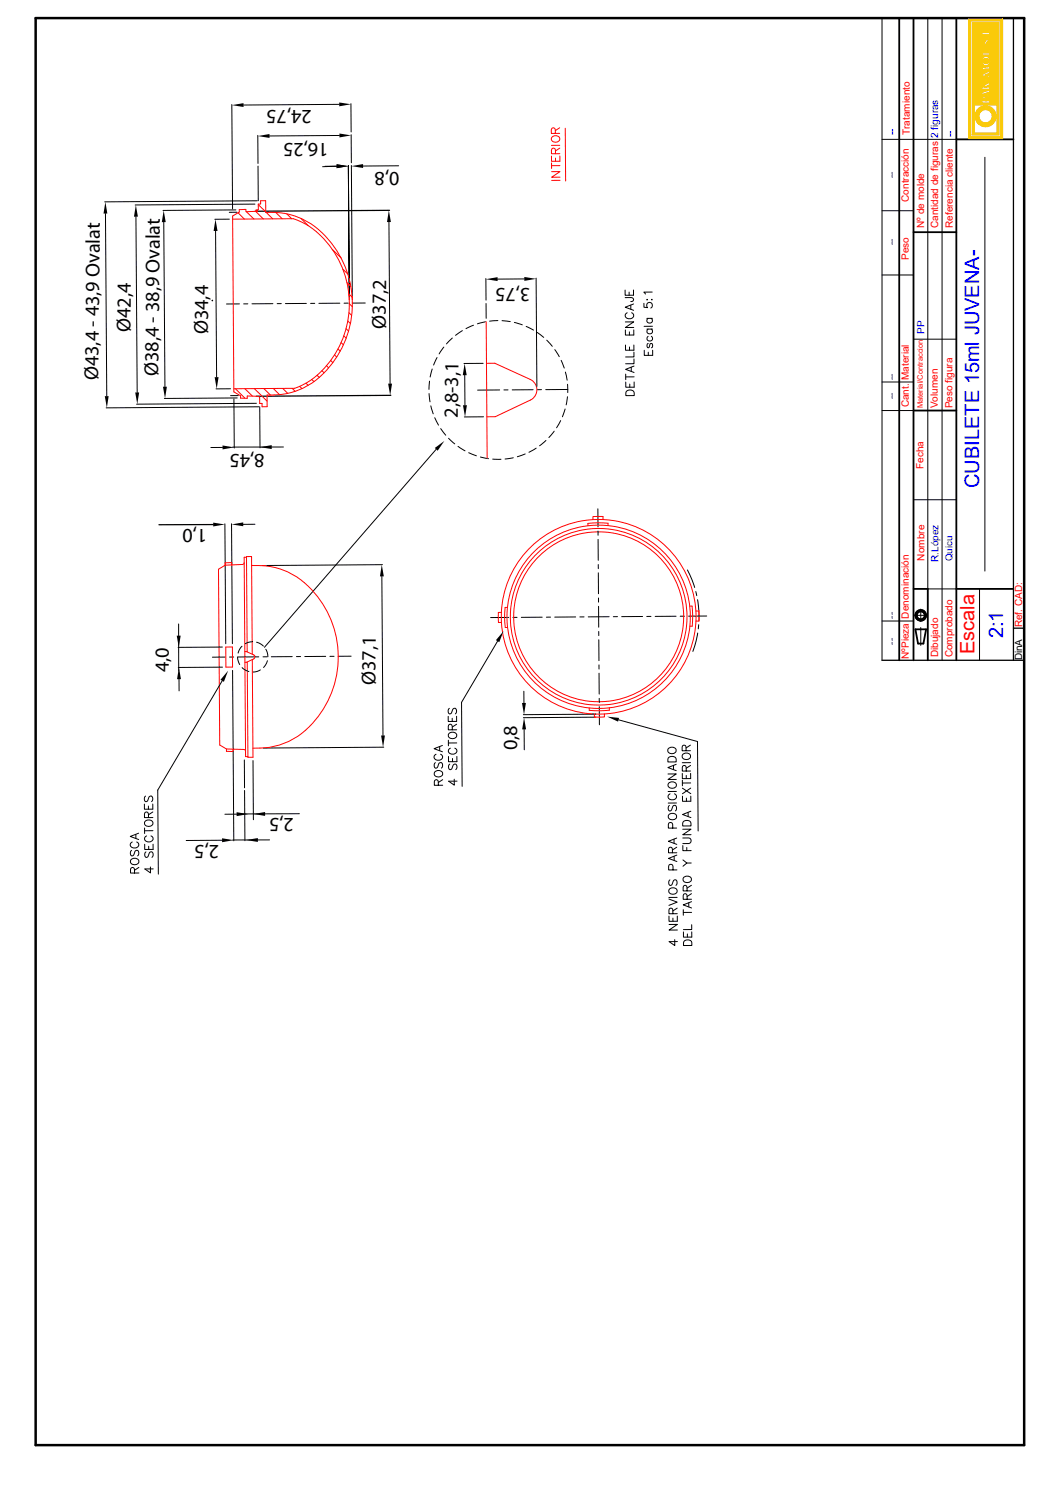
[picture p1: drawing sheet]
<svg xmlns="http://www.w3.org/2000/svg" width="297mm" height="420mm" viewBox="0 0 297 420" stroke-linecap="round" stroke-linejoin="round" font-family="sans-serif">
<!-- layer: Capa 1 -->
<path d="M10 5.1h277v400h-277z" fill="none" stroke="#000" stroke-width=".7"/>
<g fill="none" stroke="#000" stroke-width=".51">
<path d="M252 5.1v180M256 5.1v180M268 5.1v180M268 39.1h16M256 65.1h12M256.5 176.4h3M260 165.1v20M257.3 180.4h1.5"/>
<circle cx="258" cy="172.5" r="1.5"/>
<circle cx="258" cy="172.5" r="1.13"/>
</g>
<path d="M247.2 5.1h39.8v180h-39.8M284 5.1v180M284 176.1h3" fill="none" stroke="#000" stroke-width=".36"/>
<g fill="none" stroke="#000" stroke-width=".28">
<path d="M264 5.1v180M247.2 39.1h20.8M247.2 59.1h8.8M276 44.1v116M247.2 77.1h8.8M256 95.1h12M247.2 107.1h8.8M256 140.1h12M247.2 174.1h8.8M256.3 172.5h3.5M258 170.7v3.5M258 175.9v5"/>
<path d="M260 165.1h8M274.5 165.1v20"/>
</g>
<g fill="#faca0a">
<path d="M271.4 5.3v33.5h9.5v-33.5zM271.9 5.9h8.5v32.4h-8.5z" fill-rule="evenodd"/>
<path d="M272.5 6.4v31.4h7.4v-31.4zM276.8 10.6a.3 .3 0 0 1 .6 0 .3 .3 0 0 1-.6 0zM275.1 9.1h2v-.9h.2v1.6h-2.2zM276.8 7.7a.3 .3 0 0 1 .6 0 .3 .3 0 0 1-.6 0zM273 29.4h6.4v7.9h-6.4zM275.3 27.3a.74 .74 0 0 1 1 0 .74 .74 0 0 1 .1 .9h.9v.7h-2.2zM275.1 25.9l2.2-.7v.7l-.4 .1v.7l.4 .1v.3l-2.2-.7zM275.1 23.3l.7 .6 1.5-.9v.8l-.9 .5 .9 .1v.7h-2.2v-.7h1l-1-.8zM276 22.1h.3v.8h-.3zM275.1 19l2.2-.3v.6l-1.3 .1 1.4 .8v.2l-1.4 .7 1.3 .1v.5l-2.2-.4v-.4l1.5-.7-1.5-.9zM275 17.2a1.3 1.3 0 0 1 2.6 0 1.3 1.3 0 0 1-2.6 0zM275.1 14.8h2v-.9h.2v1.6h-2.2zM275.4 11.3l.4-.2v.3a.4 .4 0 0 0-.5 .3 .4 .4 0 0 0 .4 .5l.2-.3a.8 .8 0 0 1 .8-.8 .8 .8 0 0 1 .8 .8 .8 .8 0 0 1-.9 .8v-.3a.42 .42 0 0 0 .6-.2 .42 .42 0 0 0-.4-.6l-.2 .3a.77 .77 0 0 1-1.2 .7 .77 .77 0 0 1 0-1.3z" fill-rule="evenodd"/>
</g>
<g fill="none" stroke="#faca0a" stroke-width=".36">
<path d="M275.1 11.9h.1M275.1 11.9l.2 .5 .5 .3M275.1 19l2.2-.3v.6l-1.3 .1 1.4 .8v.2l-1.4 .7 1.3 .1v.5l-2.2-.4v-.4l1.5-.7-1.5-.9zM277.2 11.3a.9 .9 0 0 0-1-.1 .9 .9 0 0 0-.4 .9l-.1 .1a.41 .41 0 0 1-.4-.5 .41 .41 0 0 1 .5-.3v-.3l-.4 .2-.3 .6M275.1 23.3l.7 .6 1.5-.9v.8l-.9 .5 .9 .1v.7h-2.2v-.7h1l-1-.8zM275.1 25.9l2.2-.7v.7l-.4 .1v.7l.4 .1v.3l-2.2-.7zM275.3 27.3a.74 .74 0 0 1 1 0 .74 .74 0 0 1 .1 .9h.9v.7h-2.2z"/>
<circle cx="276.2" cy="17" r="1.3"/>
</g>
<circle cx="277.2" cy="11.3" r=".18" fill="#faca0a"/>
<path d="M277.2 11.3l.2 .3a.76 .76 0 0 1-.8 1.1v-.3h.4l.2-.4" fill="none" stroke="#faca0a" stroke-width=".36"/>
<circle cx="277.2" cy="11.9" r=".18" fill="#faca0a"/>
<path d="M276.9 11.6l.3 .3" fill="none" stroke="#faca0a" stroke-width=".36"/>
<circle cx="276.9" cy="11.6" r=".18" fill="#faca0a"/>
<path d="M276.9 11.6l-.7 .9-.4 .2" fill="none" stroke="#faca0a" stroke-width=".36"/>
<path d="M274.2 30.4l.9-.5 1-.2v1a1.89 1.89 0 0 0-1.5 2.9 1.89 1.89 0 0 0 3.2 0 1.89 1.89 0 0 0-1.5-2.9v-1a2.91 2.91 0 0 1 2.6 3.8 2.91 2.91 0 0 1-4.3 1.5 2.91 2.91 0 0 1-.4-4.6z" fill-rule="evenodd" fill="#faca0a"/>
<path d="M274.2 30.4l.9-.5 1-.2v1a1.89 1.89 0 0 0-1.5 2.9 1.89 1.89 0 0 0 3.2 0 1.89 1.89 0 0 0-1.5-2.9v-1a2.91 2.91 0 0 1 2.6 3.8 2.91 2.91 0 0 1-4.3 1.5 2.91 2.91 0 0 1-.4-4.6z" fill="none" stroke="#faca0a" stroke-width=".36"/>
<path d="M275.4 27.8h.7l.1 .4h-.8z" fill-rule="evenodd" fill="#faca0a"/>
<path d="M275.4 27.8h.7l.1 .4h-.8z" fill="none" stroke="#faca0a" stroke-width=".36"/>
<path d="M275.7 26.3l.9-.2v.5z" fill="#faca0a"/>
<path d="M275.7 26.3l.9-.2v.5z" fill="none" stroke="#faca0a" stroke-width=".36"/>
<path d="M275.5 16.7a.92 .92 0 0 1 1.1-.3 .92 .92 0 0 1 .5 1 .9 .9 0 0 1-1.1 .4 .9 .9 0 0 1-.5-1.1z" fill-rule="evenodd" fill="#faca0a"/>
<g fill="none" stroke="#faca0a" stroke-width=".36">
<path d="M271.4 5.3h9.5v33.5h-9.5zM271.9 5.9h8.5v32.4h-8.5zM272.5 6.4h7.4v31.4h-7.4zM275.1 9.1h2v-.9h.2v1.6h-2.2zM275.1 14.8h2v-.9h.2v1.6h-2.2zM275.5 16.7a.92 .92 0 0 1 1.1-.3 .92 .92 0 0 1 .5 1 .9 .9 0 0 1-1.1 .4 .9 .9 0 0 1-.5-1.1zM273 29.4h6.4v7.9h-6.4zM276 22.1h.3v.8h-.3z"/>
<circle cx="277.1" cy="7.7" r=".29"/>
<circle cx="277.1" cy="10.6" r=".29"/>
</g>
<g fill="none" stroke="#000" stroke-width=".28">
<path d="M247.2 5.1v180M260 5.1v160M65 29.3l.2 29.3M72.2 37.9l.1 7.9M95.1 29.3l-26.9 .1M95.1 38l-19.6 .1M98.3 29.1l.1 7.9M98.4 37.8l.1 7.8M29.6 59.9l.3 51.1M66.1 58.8l-20.4 .2M66.4 59.5h-2.2M71.4 57.2l-33.5 .2"/>
<path d="M72.1 56.3l-42.8 .3M72.3 46.6l.1 9.7M91.1 46.6h3.2l-3.9 .1M98.5 46.4l.2 37.6M111.7 46.5h-10M38.1 60.7l.3 49.3M45.9 62.3l.3 46.1M60.4 64.7l.3 41M64.3 61.4l-4.1 .1M109 62.2l.3 45.3M136.2 78.1v6M146.9 78.2h-7.5"/>
<path d="M150.2 78l.2 30.3M59.5 84.1l.1 .1h-.2M67.1 85.2h-3.6M69.4 85.2h-1.1M76.5 85.1l-5.9 .1M78.8 85.1h-1.1M85.8 85l-5.8 .1M88.2 85h-1.2M95.2 85h-5.8M97.6 85h-1.2M97.9 83.1l-.3-36.7 .3 37.6M102.4 84.9l-3.7 .1"/>
<path d="M124.4 97.3l-1.3 1.9M126.7 94.8l-1.6 1.6M129.6 92.7l-1.9 1.3M132.7 91.2l-2.1 .9M136.1 90.2l-2.3 .6M136.2 85.1v4.1M139.5 89.9l-2.3 .1M140.7 89.9l2.3 .2M144.1 90.4l2.3 .7M147.4 91.5l2.1 1M150.5 93.2l1.9 1.4M153.2 95.3l1.6 1.8"/>
<path d="M155.5 98l1.2 2M175.2 83.4l2.1 .1 .2 .3-.1 .5-.6 .2M175.2 90.2h2.4l-2.4 1.6h2.4M176.3 81.9v.9M176.4 93v.9M176.4 97.3v.9M176.8 85.5v1.1M177 87.7a.86 .86 0 0 1 .6 .9 .86 .86 0 0 1-.9 .7 1.02 1.02 0 0 1-1.1-.2 1.02 1.02 0 0 1-.3-1.1l.5-.3M177.5 81.3v1.4l-2.3 .1v-1.5M177.5 85.2l-2.3 .9 2.4 .9M177.6 92.5v1.4h-2.3l-.1-1.4M177.6 96.7v1.5h-2.3v-1.5"/>
<path d="M177.6 98.7l.1 1.3-2.4 .1M180.4 85l.1 1.1 1 .1a.83 .83 0 0 1-.1-1.2 .83 .83 0 0 1 1.3 .1 .83 .83 0 0 1-.3 1.2M181.3 83.9v.2zM181.6 96.3a.7 .7 0 0 0 .1 1.2l.3-.3 .2-.8 .3-.1a.7 .7 0 0 1 0 1.2M181.7 98.7v.9M182.5 89.2l.3 .7a.81 .81 0 0 1-.8 .7 .81 .81 0 0 1-.7-.6l.3-.8M182.5 92.2l.4 .8a.81 .81 0 0 1-.8 .6 .81 .81 0 0 1-.8-.6l.3-.8M182.5 94.2l.4 .8a.81 .81 0 0 1-.8 .6 .81 .81 0 0 1-.8-.6l.3-.7M182.6 84h.2zM182.8 81.9h-2.4l.5 .5M182.8 89.2h-1.5M182.8 91.5h-2.3"/>
<path d="M182.8 92.2h-1.5M182.9 98.2v1.4h-2.4v-1.4M64.6 109h-4.1M65.5 111.8l.1 13.8M66.5 111.5l-20.4 .2M66.8 110.9h-2.2M71.8 113l-33.5 .3M72.5 114l-42.7 .3M72.8 114l.1 11.5M120.2 110.3l.3 2.3M120.4 106.8l-.2 2.3M120.7 113.8l.7 2.2"/>
<path d="M121.1 103.4l-.6 2.3M121.8 117.1l1.1 2.1M122.5 100.2l-1 2.1M130.2 105.2l.1 8.4M135.4 101.8l-5.4 .1M135.5 116.8l-5.4 .1M140 109.3h-6.2M142.4 109.3h-1.2M149.4 109.2l-5.9 .1M151.7 109.2h-1.1M157.1 117.9l-1.1 2M157.3 101l.8 2.2"/>
<path d="M158.4 114.6l-.8 2.2M158.4 104.3l.5 2.3M159 111.2l-.3 2.3M159 107.7l.1 2.3M159.1 109.2h-6.2M175.3 104.9v1.5M175.7 109.5l1.1-.2 .6 .2 .3 .6v.8h-2.3v-.8zM176.5 107.6v.9M176.9 102.9v1.2M177.7 100.6v1.3l-2.4 .1M177.7 102.6l-2.4 .9 2.4 .9M177.7 105.6h-2.4"/>
<path d="M177.7 107.1v1.4h-2.3v-1.4M247.2 115.1h8.8M62.4 125.4h-3.3M79.4 125.3h-14.2M122.2 125.9l-48.1 55.5M123.5 120.1l1.4 1.9M125.7 122.8l1.7 1.6M128.3 125.1l2 1.3M131.3 126.9l2.2 .9M134.6 128.1l2.3 .5M138.1 128.7h2.3M143.8 128.3l-2.3 .4"/>
<path d="M147.2 127.2l-2.2 .8M150.3 125.6l-2.1 1.2M153 123.5l-1.8 1.5M155.3 120.9l-1.5 1.7M63 146.8l.3 33.6M64.9 146.8l.2 33.6M71.4 146.9l-3.2 .1M107.2 158.3l-33.8 .2M167.5 142.6l.1 5.1M167.6 148.9v1.1M167.6 151.2v5.9M167.7 158.2v1.2"/>
<path d="M192.6 159.8l2.1 4.9M50.1 174.9v13.2M70.8 179.9h.1M70.8 179.9l-1.2 .1-.9 .5M107 161.6l.3 44.6M139.4 179.7l-10.1 17.2 .2 23.5M142.6 173.1h-5.1M144.9 173l-1.2 .1M151.9 173h-5.8M154.3 173h-1.2M161.3 172.9l-5.8 .1M163.7 172.9h-1.2"/>
<path d="M167.7 160.6v5.8M167.7 167.6v1.2M167.7 169.9l.1 5.9M167.8 177v1.2M167.8 179.3v5.9M170.7 172.9h-5.9M173 172.8l-1.1 .1M180.1 172.8h-5.9M182.4 172.8h-1.2M189.4 172.7l-5.8 .1M191.8 172.7h-1.2M195 165.8l.3 1.2"/>
<path d="M195.5 168.1l.4 3.7v2.1M195.5 177.4l-1.3 5.2M195.8 175.1l-.1 1.2M198 172.7h-5M50.2 190.4v3.2M62.3 190.8l-18.1 30.7 .2 23.5M62.3 181.4l-12.4 .1M62.4 187l-12.5 .1M63.1 184.2h-3.6M65.2 187.9l.3 47.8M65.5 184.2h-1.2M66.6 184.2l.6 2.1"/>
<path d="M67.8 181.1l-.6 .7-.5 1.3M67.9 187.1l.7 .6 1.1 .5M71.9 180l1.2 .5 .7 .6M72.5 184.1l-5.8 .1M73 187.8l-.9 .4-1.2 .2M74.5 182l.4 .9 .2 1.2M74.9 184.1h-1.2M74.9 185.2l-.5 1.2-.6 .7M81.9 184l-5.9 .1M84.2 184h-1.1M91.3 184h-5.9M93.6 184h-1.1"/>
<path d="M98.4 183.9l-3.6 .1M125.9 198.5a.88 .88 0 0 0-.4 .9 .88 .88 0 0 0 .6 .7l.4-.2 .4-1.1 .7-.3a1.03 1.03 0 0 1 0 1.6M146.8 193.8v3.2M167.8 186.4l.1 1.1M167.9 188.7v5.9M167.9 195.7v1.2M167.9 198.1l.1 5.1M68.5 213v7.8M70.9 213.2l.1 16.6M107.5 209.4l-33.7 .3M121.8 216.4a1.25 1.25 0 0 1 1.3-.4 1.25 1.25 0 0 1 .9 1.1 1.23 1.23 0 0 1-1.3 .7 1.23 1.23 0 0 1-1-1.1zM122 213.8a.87 .87 0 0 0-.4 .8 .87 .87 0 0 0 .6 .7l.4-.2 .4-1.1a.57 .57 0 0 1 .9 0 1.07 1.07 0 0 1-.2 1.3"/>
<path d="M123.2 209.3v1.1M123.4 211.4a.86 .86 0 0 1 .6 1 .86 .86 0 0 1-.9 .7 1.02 1.02 0 0 1-1.1-.2 1.02 1.02 0 0 1-.2-1.1l.4-.4M124 208.9l-2.4 1 2.4 .8M124.1 218.5l-1.3 .8M125.6 207.5l.1 1.5M126 205.5a1.22 1.22 0 0 1 1.3-.2 1.22 1.22 0 0 1 .7 1 1.23 1.23 0 0 1-1.4 .8 1.23 1.23 0 0 1-1-1.2zM126 214.2a.87 .87 0 0 0-.3 .8 .87 .87 0 0 0 .6 .7l.3-.2 .4-1.1a.56 .56 0 0 1 .9 0 1.03 1.03 0 0 1-.2 1.3M126.7 201.3v.9M126.8 212.6v.9M127.3 218.4v1.7l-1.6-1.1h2.4M127.4 209.7a.86 .86 0 0 1 .6 1 .86 .86 0 0 1-.9 .7 1.02 1.02 0 0 1-1.1-.2 1.02 1.02 0 0 1-.2-1.2l.4-.3M127.9 200.8l.1 1.4h-2.4v-1.4"/>
<path d="M128 203l-1.3 .8M128 204.6h-2.4v-1l.5-.6 .5 .2 .1 1.4M128 208.2l-2.4 .1M128 212v1.5h-2.3v-1.5M146.9 204.4v5.8M167 200.2l-20.3 .1M167 201l-20.3 .2M173.3 201.8l22.2 6 .1 25.1M187.2 216.9h2.3l-2.3 1.6h2.3M187.2 209.9a1.24 1.24 0 0 1 1.4-.4 1.24 1.24 0 0 1 .9 1.1 1.22 1.22 0 0 1-1.4 .7 1.22 1.22 0 0 1-1-1.2zM187.3 219.6a1.24 1.24 0 0 1 1.4-.4 1.24 1.24 0 0 1 .8 1.1 1.22 1.22 0 0 1-1.3 .7 1.22 1.22 0 0 1-1-1.2zM187.5 212.2l1.1-.2a.92 .92 0 0 1 .9 .8v.8h-2.3v-.8z"/>
<path d="M188.7 214.6v1.1M189.5 214.2l-2.3 .9 2.3 .9M191.2 218.7v1.6M191.3 211.5a1.24 1.24 0 0 1 1.3-.4 1.24 1.24 0 0 1 .9 1.1 1.22 1.22 0 0 1-1.3 .7 1.22 1.22 0 0 1-1-1.1zM192.3 217.4v.8M193.5 208.9l-1.2 .7M193.5 210.4h-2.3l-.1-1 .3-.4 .4-.1 .3 .2 .2 1.3M193.5 213.8h-2.3M193.5 214.5l-1.2 .8M193.5 216.1h-2.3v-1l.2-.4 .4-.1 .4 .2 .1 1.3M193.5 216.8v1.4h-2.3v-1.4M193.5 219.5h-2.3"/>
<path d="M36.9 238.4a.87 .87 0 0 0-.4 .8 .87 .87 0 0 0 .6 .7l.3-.2 .5-1.1a.57 .57 0 0 1 .9 0 1.07 1.07 0 0 1-.2 1.3M38.1 233.9v1.1M38.3 236a.86 .86 0 0 1 .6 1 .86 .86 0 0 1-.9 .7 1.02 1.02 0 0 1-1.1-.2 1.02 1.02 0 0 1-.3-1.1l.5-.4M38.8 233.5l-2.3 .9 2.4 .9M40.5 232.1v1.5M40.8 223.1a.88 .88 0 0 0-.4 .9 .88 .88 0 0 0 .6 .7l.3-.2 .5-1.1 .7-.3a1.03 1.03 0 0 1 0 1.6M40.8 230.1a1.22 1.22 0 0 1 1.3-.2 1.22 1.22 0 0 1 .8 1 1.23 1.23 0 0 1-1.4 .8 1.23 1.23 0 0 1-1-1.2zM40.9 238.8a.87 .87 0 0 0-.4 .8 .87 .87 0 0 0 .6 .7l.4-.2 .4-1.1a.56 .56 0 0 1 .9 0 1.03 1.03 0 0 1-.2 1.3M41.6 225.9v.9M41.7 237.2v.9M42.3 234.3a.86 .86 0 0 1 .6 1 .86 .86 0 0 1-.9 .7 1.02 1.02 0 0 1-1.1-.2 1.02 1.02 0 0 1-.3-1.2l.5-.3M42.8 225.4v1.4h-2.3v-1.4"/>
<path d="M42.8 227.6l-1.2 .8M42.8 229.2h-2.3v-1l.2-.5 .5-.1 .3 .2 .1 1.4M42.9 232.8l-2.4 .1M42.9 236.6v1.5h-2.3l-.1-1.5M62.2 235.5l-10 .1M66.3 228.2h-3.3M68.5 221.6l.1 14.1M75.5 235.4h-10.3M83.9 228.1h-16.3M124.1 220.1h-2.4v-1l.4-.6 .6 .3 .1 1.3M187.6 225.7a.88 .88 0 0 0-.4 .9 .88 .88 0 0 0 .6 .7l.3-.2 .6-1.3 .6-.1a1.08 1.08 0 0 1 0 1.6M187.6 228.2a1.2 1.2 0 0 1 1.3-.2 1.2 1.2 0 0 1 .7 1.1 1.21 1.21 0 0 1-1.3 .7 1.21 1.21 0 0 1-1-1.2z"/>
<path d="M188.9 235.2v1.1M189 222.5a.86 .86 0 0 1 .6 1 .86 .86 0 0 1-.9 .7 1.01 1.01 0 0 1-1.2-.2 1.01 1.01 0 0 1-.2-1.2l.5-.3M189.5 221.8l-2.3 .1M189.6 225.1h-2.4M189.6 232.1h-2.3v-1a.62 .62 0 0 1 .6-.6 .62 .62 0 0 1 .6 .6v1M189.6 234.9l-2.3 .9 2.3 .9M189.7 237.5l-1.3 .7M189.7 239h-2.4v-1l.2-.4 .5-.1 .3 .2 .1 1.3M189.7 239.7l-2.4 .9 2.4 .9M191.2 220.9l2.4 1.6M191.3 232.4h2.3l-2.3 1.6h2.4M191.3 234.9h1.7a.79 .79 0 0 1 .7 .8 .79 .79 0 0 1-.7 .7l-1.7 .1"/>
<path d="M191.3 237l.1 1.4h2.3M191.6 230.2l1.1-.2a.91 .91 0 0 1 .9 .7v.8h-2.3v-.7zM192.4 223.7v.9M192.4 237.5l.1 .9M192.8 227.7v1.1M193.6 220.9l-2.4 1.6M193.6 223.1v1.5h-2.3l-.1-1.4M193.6 227.4l-2.3 .9 2.3 .9M36.7 241a1.25 1.25 0 0 1 1.3-.4 1.25 1.25 0 0 1 .9 1.1 1.23 1.23 0 0 1-1.3 .7 1.23 1.23 0 0 1-1-1.1zM38.9 243.1l-1.2 .8M38.9 244.7h-2.3v-1l.4-.6 .6 .3 .1 1.3M42.2 243v1.7l-1.6-1.1 2.3-.1"/>
<path d="M187.4 252l2.4 .9-2.4 .9M187.5 259.1h2.3l-2.3 1.6h2.3M187.7 246.6a.88 .88 0 0 0-.3 .9 .88 .88 0 0 0 .6 .7l.3-.2 .4-1.2 .7-.2a1.08 1.08 0 0 1 0 1.6M187.7 249.1a1.2 1.2 0 0 1 1.3-.2 1.2 1.2 0 0 1 .7 1.1 1.22 1.22 0 0 1-1.3 .7 1.22 1.22 0 0 1-1-1.2zM188.6 257.3v.9M188.9 240v1.1M189.7 243.8h-2.3v-1l.4-.5a.61 .61 0 0 1 .8 .5v1M189.8 251.5h-2.4M189.8 254.5l-1.2 .8M189.8 256.1h-2.3v-1l.2-.4 .4-.1 .3 .2 .2 1.3M189.8 256.8v1.4h-2.3v-1.4M191.4 241l1.1 .9-1.1 .9"/>
<path d="M191.5 255v1.5M191.5 246a1.24 1.24 0 0 1 1.4-.4 1.24 1.24 0 0 1 .8 1.1 1.22 1.22 0 0 1-1.3 .7 1.22 1.22 0 0 1-1-1.1zM193 253.1v1.1M193.7 241.9h-1.2M193.8 248.1l-1.3 .8M193.8 249.7h-2.4v-1l.5-.5 .5 .2 .1 1.3M193.8 250.5l-1.3 .8M193.8 252.1h-2.3l-.1-1 .3-.5 .4-.1 .3 .2 .2 1.4M193.8 252.7l-2.3 .9 2.3 .9M193.8 255.7l-2.3 .1M193.8 259.2v1.3l-2.3 .1M189.1 263.4v1.6l-1.6-1.1h2.3"/>
<path d="M191.9 263.7l1.1-.3a.91 .91 0 0 1 .9 .8v.8h-2.4v-.8zM192.6 261.8v.9M193.8 261.2l.1 1.5h-2.4v-1.5"/>
</g>
<path d="M256 115.1h12M256 165.1h4M256.5 176.4l.8 4M259.5 176.4l-.7 4M268 165.1h16" fill="none" stroke="#000" stroke-width=".51"/>
<g fill="#000">
<path d="M65 29.5l3.2-.6v1.1zM72.2 38.1l3.3-.5v1.1zM95.1 28.7l3.2 .5-3.2 .6zM95.1 37.4l3.3 .5-3.3 .6zM29.5 56.6l.6 3.3h-1.1zM94.3 46l3.3 .6-3.3 .5zM98.5 46.6l3.2-.6 .1 1.1zM38.1 57.4l.5 3.3h-1.1zM45.9 59l.5 3.3h-1.1zM60.4 61.5l.6 3.2h-1.1zM109 59l.5 3.2h-1.1zM136.2 78.3l3.2-.6v1.1z"/>
<path d="M146.9 77.6l3.3 .6-3.3 .5zM29.4 111h1l-.5 3.3zM37.9 110h1.1l-.5 3.3zM45.7 108.4h1.1l-.6 3.3zM60.1 105.7h1.2l-.6 3.3zM108.8 107.5h1.1l-.6 3.3zM130.2 101.9l.6 3.3h-1.1zM129.7 113.6h1.1l-.5 3.3zM62.4 124.9l3.2 .5-3.2 .6zM72.9 125.3l3.2-.5v1.1zM121.8 125.6l2.7-2-1.9 2.7zM59.7 146.5l3.3 .5-3.3 .6z"/>
<path d="M64.9 147l3.3-.6v1.1zM49.5 178.2h1.1l-.5 3.3zM107 158.3l.6 3.3h-1.1zM141.1 176.9l-1.2 3.1-.9-.6zM50.1 187.1l.6 3.3h-1.1zM63.9 188l-1.2 3.1-.9-.6zM146.3 197h1.1l-.6 3.3zM106.8 206.2l1.1-.1-.6 3.3zM146.9 201.2l.5 3.2h-1.1zM170.2 200.9l3.3 .3-.3 1.1zM62.2 235l3.3 .5-3.3 .6zM66.3 227.7l3.3 .5-3.3 .6z"/>
<path d="M69 235.5l3.3-.6v1.1zM71 228.2l3.3-.6v1.1z"/>
</g>
<g fill="none" stroke="#f00" stroke-width=".28">
<path d="M154.6 38.5a1.24 1.24 0 0 1 1.4-.4 1.24 1.24 0 0 1 .9 1.1 1.23 1.23 0 0 1-1.4 .7 1.23 1.23 0 0 1-1-1.2zM156.8 35.8l-1.2 .8M156.8 37.4h-2.3v-1l.2-.5 .5-.1 .3 .2 .1 1.4M158.4 35.9l.1 14.8M66.7 59.6l1.8 1.8M69 59.3l2.1 2.1M71.6 59.2l2.2 2.2M72.4 57.4l2.1 2M74.6 59.5l1.8 1.8M77.3 59.6l1.8 1.7M80.4 59.9l1.3 1.4M154.6 45.7v1.5"/>
<path d="M154.6 48.1h2.3l-2.3 1.6h2.3M155.7 44.3v.9M156.9 40.7h-2.4M156.9 41.5l-1.2 .8M156.9 43.1h-2.4v-1l.3-.5 .4-.1 .3 .2 .2 1.4M156.9 43.7v1.5h-2.4v-1.4M156.9 46.4h-2.3M156.9 50.6h-2.3M65.2 60.6l1.9-1.2-.1-.6 1.9-.1v.6l3.2-.1 .2-.1-.6-.2 .7-.2v-1.5h.6v-.9h1.4l.1 3.2a21.1 21.1 0 0 1 19.6 10.3 27.3 27.3 0 0 1-8.1 38.4 20.3 20.3 0 0 1-11.2 2.5l.1 3.3h-1.5v-.9h-.6l-.1-1.7-.2-.3-3.2-.1v.6h-1.9v-.7l-1.9-1.1zM65.2 61.4l17-.1a24.4 24.4 0 0 1 14.7 16.6 26.2 26.2 0 0 1-12.1 30l-2.2 .9-17.1 .2M84.3 61.2l2.1 2.1M93.1 69.9l2.5 2.4"/>
<path d="M96.1 75.4l1.4 1.4M97.2 79.2l1.1 1.1M93.7 99.5l.7 .6M94.7 97.8l.6 .6M95.6 96l.6 .7M96.3 94.1l.7 .7M97 92.1l.7 .7M97.5 90l.7 .7M97.7 82.4l1 .9M97.8 87.7l.8 .7M97.9 85.1l.8 .9M136.2 90.2l.3 38.3"/>
<path d="M66 109l2.6 2.5M68.6 108.9l2.1 2.1M71.3 108.9l3.5 3.5M72.8 113v.1M73.9 108.9l1.9 1.8M76.6 108.9l1.7 1.7M79.2 108.9l1.4 1.4M81.9 108.8l.8 .9M84 108.3l.6 .6M85.8 107.4l.6 .6M87.4 106.4l.6 .6M88.8 105.2l.7 .6"/>
<path d="M90.2 103.9l.6 .6M91.5 102.5l.6 .6M92.7 101l.6 .6M136.3 101.8h2.4l9.9 4.5a3.2 3.2 0 0 1 1.9 2.9 3.2 3.2 0 0 1-1.9 2.9l-9.8 4.7h-2.4M63.1 158.4l-1.9 1.2 .4 49.2 1.9 1.1v.7h1.8v-.6M65 158.3l-.1-.6-1.8 .1v.6M68.4 157.7l-.4 .5-4.9 .2M69.1 156.2h-.7l.4 55.9h.7M70.5 158.5a21.1 21.1 0 0 1 19.6 10.3 27.3 27.3 0 0 1-8.1 38.4 20.6 20.6 0 0 1-11.1 2.5M169 145.6v-.8h-1.4h-1.4v.8M170.4 147.3v-.6l-2.8-.2-2.8 .2v.7M140.5 171.7h-.8l-.1 1.4 .1 1.4h.8"/>
<path d="M142.2 170.2l-.6 .1-.2 2.8 .2 2.8h.6M193.3 169.9h.6l.2 2.8-.1 2.8h-.7M195 171.3h.9v1.4v1.4h-.9M63.3 181.4l1.8-.1 .1 5.7h-1.9zM68.6 182.6h.5l2 .9 .3 .6-.3 .6-2 .9h-.5M69.3 182.7l-.2-26.7h1.4l.2 27.4M70.7 184.9l.2 27.4h-1.4l-.2-26.7M170.8 198.4v.7l-2.9 .1-2.8-.1v-.7M63.5 209.9l4.8 .2 .5 .5M169.4 200.1v.9h-1.4h-1.4v-.9"/>
<circle cx="167.8" cy="172.9" r="24.8"/>
<circle cx="167.8" cy="172.9" r="23.8"/>
<circle cx="167.8" cy="172.9" r="27.3"/>
<circle cx="167.8" cy="172.9" r="25.7"/>
</g>
<path d="M109.2 59l-37.7 .2M109.5 110.8l-37.7 .3M59.7 147l-15.2 .1" fill="none" stroke="#000" stroke-width=".35"/>
<g font-size="5.6">
<text x="87.4" y="30.8" transform="rotate(-180 87.4 30.8)">24,75</text>
<text x="92.1" y="40" transform="rotate(-180 92.1 40)">16,25</text>
<text x="111.9" y="48.1" transform="rotate(-180 111.9 48.1)">0,8</text>
<text x="148.6" y="80.8" transform="rotate(-180 148.6 80.8)">3,75</text>
<text x="36.6" y="93" transform="rotate(-89 36.6 93)">Ø42,4</text>
<text x="58.3" y="93.7" transform="rotate(-89 58.3 93.7)">Ø34,4</text>
<text x="108.1" y="92.1" transform="rotate(-89 108.1 92.1)">Ø37,2</text>
<text x="27.5" y="106.6" transform="rotate(-89 27.5 106.6)">Ø43,4 - 43,9 Ovalat</text>
<text x="44.4" y="105.4" transform="rotate(-89 44.4 105.4)">Ø38,4 - 38,9 Ovalat</text>
<text x="128.3" y="117.1" transform="rotate(-89 128.3 117.1)">2,8-3,1</text>
<text x="74.1" y="127.3" transform="rotate(-180 74.1 127.3)">8,45</text>
<text x="58.1" y="148.4" transform="rotate(-180 58.1 148.4)">1,0</text>
<text x="47.3" y="188.5" transform="rotate(-89 47.3 188.5)">4,0</text>
<text x="105.2" y="192" transform="rotate(-89 105.2 192)">Ø37,1</text>
<text x="144.9" y="210.3" transform="rotate(-89 144.9 210.3)">0,8</text>
<text x="82.4" y="229.3" transform="rotate(-180 82.4 229.3)">2,5</text>
<text x="61.4" y="236.8" transform="rotate(-180 61.4 236.8)">2,5</text>
</g>
<g font-size="5.6" fill="#00f">
<text x="274.4" y="136.8" transform="rotate(-90 274.4 136.8)">CUBILETE 15ml JUVENA-</text>
<text x="281.2" y="178.9" transform="rotate(-90 281.2 178.9)">2:1</text>
</g>
<text font-size="5.6" fill="#f00" x="273" y="183.4" transform="rotate(-90 273 183.4)">Escala</text>
<g font-size="2.8" fill="#00f">
<text x="250.8" y="37.9" transform="rotate(-90 250.8 37.9)">--</text>
<text x="262.9" y="38.6" transform="rotate(-90 262.9 38.6)">2 figuras</text>
<text x="267.1" y="38.5" transform="rotate(-90 267.1 38.5)">--</text>
<text x="250.7" y="49.9" transform="rotate(-90 250.7 49.9)">--</text>
<text x="250.7" y="68.8" transform="rotate(-90 250.7 68.8)">--</text>
<text x="259" y="93.5" transform="rotate(-90 259 93.5)">PP</text>
<text x="250.7" y="106.5" transform="rotate(-90 250.7 106.5)">--</text>
<text x="250.7" y="111.8" transform="rotate(-90 250.7 111.8)">--</text>
<text x="263" y="157.5" transform="rotate(-90 263 157.5)">R.López</text>
<text x="250.7" y="173.4" transform="rotate(-90 250.7 173.4)">--</text>
<text x="250.7" y="180.7" transform="rotate(-90 250.7 180.7)">--</text>
</g>
<g font-size="2.8" fill="#f00">
<text x="254.9" y="37.9" transform="rotate(-90 254.9 37.9)">Tratamiento</text>
<text x="254.7" y="56.5" transform="rotate(-90 254.7 56.5)">Contracción</text>
<text x="259" y="63.9" transform="rotate(-90 259 63.9)">Nº de molde</text>
<text x="262.9" y="63.9" transform="rotate(-90 262.9 63.9)">Cantidad de figuras</text>
<text x="267" y="63.9" transform="rotate(-90 267 63.9)">Referencia cliente</text>
<text x="254.7" y="72.8" transform="rotate(-90 254.7 72.8)">Peso</text>
<text x="254.7" y="106.5" transform="rotate(-90 254.7 106.5)">Material</text>
<text x="254.7" y="114.2" transform="rotate(-90 254.7 114.2)">Cant.</text>
<text x="262.8" y="114.4" transform="rotate(-90 262.8 114.4)">Volumen</text>
<text x="267" y="114.4" transform="rotate(-90 267 114.4)">Peso figura</text>
<text x="258.8" y="131.4" transform="rotate(-90 258.8 131.4)">Fecha</text>
<text x="259" y="157.1" transform="rotate(-90 259 157.1)">Nombre</text>
<text x="254.7" y="173.4" transform="rotate(-90 254.7 173.4)">Denominación</text>
<text x="286.4" y="175.8" transform="rotate(-90 286.4 175.8)">Ref. CAD:</text>
<text x="254.7" y="184.7" transform="rotate(-90 254.7 184.7)">NºPieza</text>
<text x="262.9" y="184.2" transform="rotate(-90 262.9 184.2)">Dibujado</text>
<text x="266.9" y="184.3" transform="rotate(-90 266.9 184.3)">Comprobado</text>
</g>
<text font-size="2.8" x="286.4" y="185.1" transform="rotate(-90 286.4 185.1)">DinA</text>
<text font-size="2.7" fill="#00f" x="267" y="157.3" transform="rotate(-90 267 157.3)">Quicu</text>
<text font-size="2.1" fill="#f00" x="258.6" y="114.4" transform="rotate(-90 258.6 114.4)">Material/Contraccion</text>
</svg>
